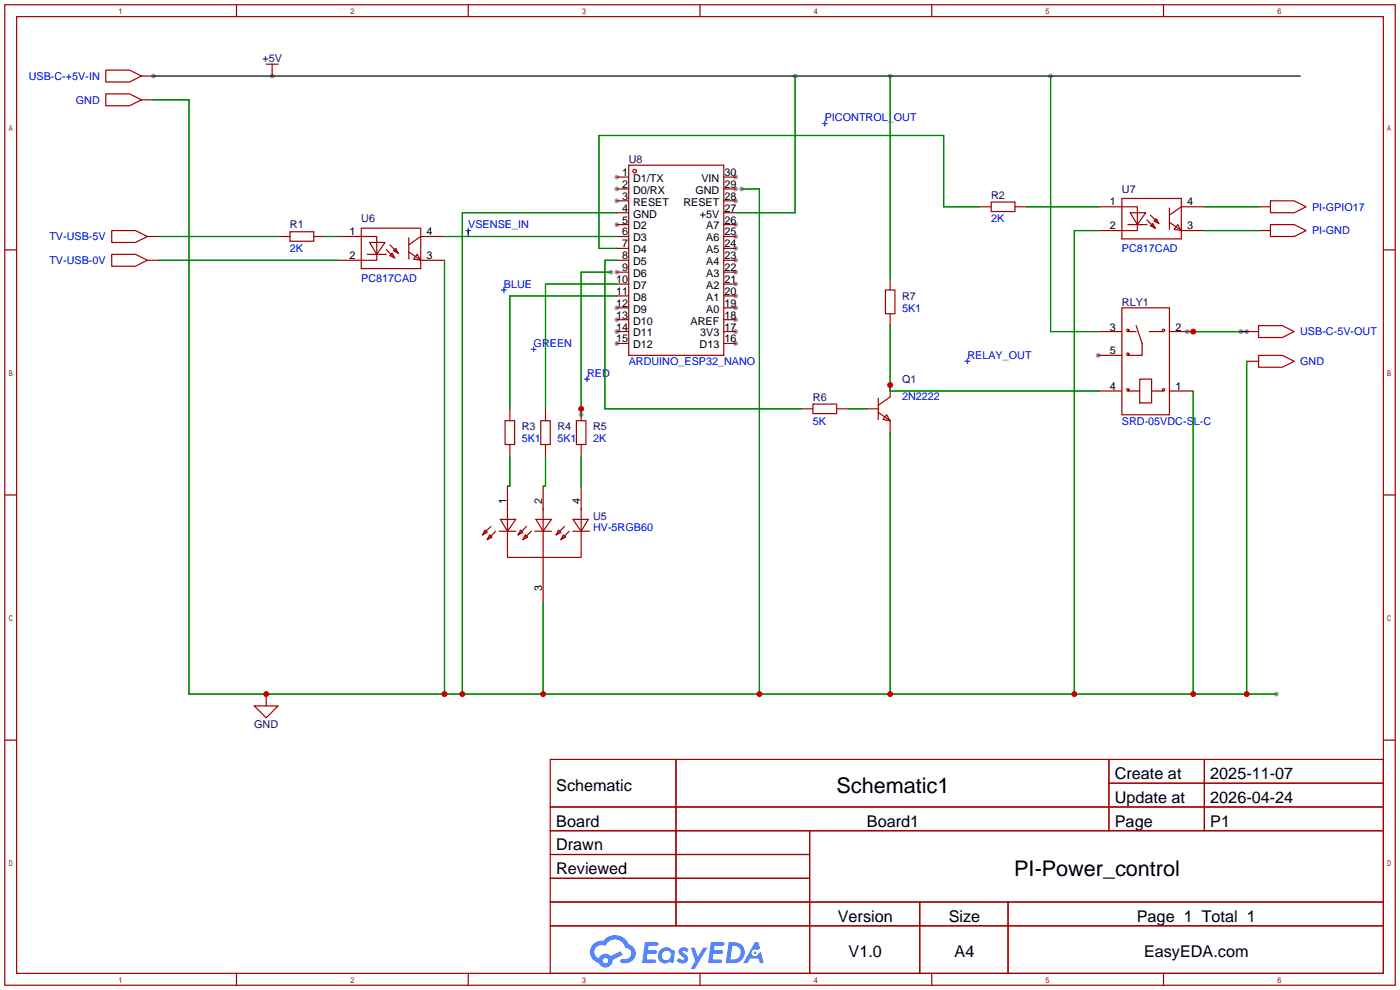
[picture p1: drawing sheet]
<svg xmlns="http://www.w3.org/2000/svg" width="299mm" height="212mm" viewBox="0 0 299 212" stroke-linecap="round" stroke-linejoin="round" font-family="sans-serif">
<g fill="#999">
<circle cx="234.7" cy="75.9" r=".51"/>
<circle cx="32.8" cy="16.3" r=".51"/>
<circle cx="58.2" cy="16.3" r=".51"/>
<circle cx="266.4" cy="70.9" r=".51"/>
<circle cx="131.8" cy="37.8" r=".51"/>
<circle cx="131.8" cy="40.4" r=".51"/>
<circle cx="131.8" cy="42.9" r=".51"/>
<circle cx="131.8" cy="48" r=".51"/>
<circle cx="131.8" cy="58.2" r=".51"/>
<circle cx="131.8" cy="65.8" r=".51"/>
<circle cx="131.8" cy="68.3" r=".51"/>
<circle cx="131.8" cy="70.9" r=".51"/>
<circle cx="131.8" cy="73.4" r=".51"/>
<circle cx="157.2" cy="73.4" r=".51"/>
<circle cx="157.2" cy="70.9" r=".51"/>
<circle cx="157.2" cy="68.3" r=".51"/>
<circle cx="157.2" cy="65.8" r=".51"/>
<circle cx="157.2" cy="63.2" r=".51"/>
<circle cx="157.2" cy="60.7" r=".51"/>
<circle cx="157.2" cy="58.2" r=".51"/>
<circle cx="157.2" cy="55.6" r=".51"/>
<circle cx="157.2" cy="53.1" r=".51"/>
<circle cx="157.2" cy="50.5" r=".51"/>
<circle cx="157.2" cy="48" r=".51"/>
<circle cx="157.2" cy="42.9" r=".51"/>
<circle cx="157.2" cy="40.4" r=".51"/>
<circle cx="157.2" cy="37.8" r=".51"/>
<circle cx="130.6" cy="58.2" r=".51"/>
<circle cx="124.2" cy="88.6" r=".51"/>
<circle cx="224.5" cy="16.3" r=".51"/>
<circle cx="253.7" cy="70.9" r=".51"/>
<circle cx="265.2" cy="70.9" r=".51"/>
<circle cx="158.5" cy="40.4" r=".51"/>
<circle cx="272.8" cy="148.3" r=".51"/>
<circle cx="169.9" cy="16.3" r=".51"/>
<circle cx="190.2" cy="16.3" r=".51"/>
</g>
<g fill="none" stroke="#a10000" stroke-width=".25">
<path d="M1 1h297.2v209.6h-297.2zM3.6 3.6h292.1v204.4h-292.1zM50.5 1v2.6M100.1 1v2.6M149.6 1v2.6M199.1 1v2.6M248.7 1v2.6M1 53.4h2.6M295.7 53.4h2.5M1 105.8h2.6M295.7 105.8h2.5M1 158.2h2.6"/>
<path d="M295.7 158.2h2.5M117.6 162.3h178.1v45.7h-178.1zM117.6 172.5h178.1M117.6 177.5h178.1M144.5 162.3v35.6M173 177.5v30.5M237 162.3v15.2M237 167.4h58.7M257.4 162.3v15.2M117.6 182.6h55.4M117.6 192.8h178.1M117.6 187.7h55.4"/>
<path d="M117.6 197.9h178.1M196.6 192.8v15.2M215.4 192.8v15.2M50.5 208v2.6M100.1 208v2.6M149.6 208v2.6M199.1 208v2.6M248.7 208v2.6"/>
</g>
<g fill="#5487ff">
<path d="M145.3 202.7a1.3 1.3 0 0 1 1.9 .3l-.4 .6a.54 .54 0 0 0-.9-.2l.1 .2a1.34 1.34 0 0 1 .9 1.8 1.47 1.47 0 0 1-2.3-.1l.5-.6 .8 .5a.31 .31 0 0 0 .4-.3 .31 .31 0 0 0-.3-.4 1.12 1.12 0 0 1-.7-1.8z"/>
<path d="M147.6 202.5h.9l.6 2 1.2-2h.9l-2.7 4.6h-.9l1-1.7z"/>
<path d="M137.8 201.4h1.7a1.31 1.31 0 0 1 1.2 .2 .4 .4 0 0 1-.3 .5l-1.8 .1-.1 .9h1.6a.4 .4 0 0 1 .4 .4 .4 .4 0 0 1-.5 .4h-1.6l-.2 1.2h1.4a.46 .46 0 0 1 .5 0 .46 .46 0 0 1 .1 .5l-.4 .2h-2.6z"/>
<path d="M151.9 201.4h1.7a1.32 1.32 0 0 1 1.2 .2 .39 .39 0 0 1-.3 .5l-1.8 .1-.1 .9h1.6a.4 .4 0 0 1 .4 .4 .4 .4 0 0 1-.4 .4h-1.7l-.2 1.2h1.4a.46 .46 0 0 1 .5 0 .46 .46 0 0 1 .1 .5l-.4 .2h-2.6z"/>
<path d="M161.3 201.4h.8l.3 1.3-.6 .4a.75 .75 0 0 0-1.1 .3 .75 .75 0 0 0 .5 1 .75 .75 0 0 0 .9-.7l.5-.2 .6 2.3h-.8l-.3-.9h-1.8l-.5 .9h-1z"/>
<path d="M155.7 201.4l-.6 4.4h1.5a2.27 2.27 0 0 0 2.6-2.2 2.27 2.27 0 0 0-2.7-2.2zM156.5 202.1a1.5 1.5 0 0 1 1.8 1.6 1.5 1.5 0 0 1-1.9 1.4h-.3z"/>
<path d="M141.2 203a1.6 1.6 0 0 0-.3 2.3 1.6 1.6 0 0 0 2.3 .2l.7 .3 .3-2.4-.1-.3-.5-.1a1.58 1.58 0 0 0-2.4 0zM141.8 203.5a.98 .98 0 0 1 1.6 .4 .98 .98 0 0 1-1.1 1.3 .94 .94 0 0 1-.9-.7 .94 .94 0 0 1 .4-1z"/>
<path d="M126.8 201.8a2.37 2.37 0 0 0 1.1 4 1.54 1.54 0 0 0 1.8 1 1.54 1.54 0 0 0 1.2-1.6l2.2-1.1-.5-.8-2 1a1.57 1.57 0 0 0-2.7 .5 1.5 1.5 0 0 1-.7-2.1 1.5 1.5 0 0 1 2.2-.5 2.23 2.23 0 0 1 2.3-1.4 2.23 2.23 0 0 1 2 1.8 1.16 1.16 0 0 1 1.2 1.1 1.16 1.16 0 0 1-1.1 1.2h-.7a.47 .47 0 0 0-.5 .4 .47 .47 0 0 0 .4 .5 2.17 2.17 0 0 0 2.5-.9 2.17 2.17 0 0 0-.3-2.7l-.8-.4a3.2 3.2 0 0 0-5.5-.7l-1.1 .1zM128.8 205.3a.6 .6 0 0 1 1.2 0 .6 .6 0 0 1-1.2 0z"/>
<circle cx="161.4" cy="203.6" r=".28"/>
</g>
<g fill="none" stroke="#a10000" stroke-width=".25">
<path d="M22.6 15h5.1l2.5 1.3-2.5 1.2h-5.1zM30.2 16.3h2.6M56.9 13.7h2.5M58.2 13.7v2.6M22.6 20.1h5.1l2.5 1.2-2.5 1.3h-5.1zM30.2 21.3h2.6M131.8 37.8h2.6M134.4 35.3h20.3v40.6h-20.3zM154.7 37.8h2.5M23.9 49.3h5.1l2.5 1.2-2.5 1.3h-5.1zM23.9 54.4h5.1l2.5 1.2-2.5 1.3h-5.1zM31.5 50.5h2.5"/>
<path d="M31.5 55.6h2.5M59.4 50.5h2.6M62 49.5h5.1v2.1h-5.1zM67.1 50.5h2.5M72.1 50.5h8.4v5.1h-8.4M77.2 48.8h12.7v8.6h-12.7zM78.5 54.4h4M79 51.8h3.3l-1.8 2.6zM82.5 53.3l1.8 1.8M83.3 54.6l.5-.5 .5 1zM83.3 52.3l1.8 1.8M84.6 53.1l.5 1-1-.5z"/>
<path d="M87.4 53.8l2.5 1.8M87.4 50.8v4.6M89.2 54.4l.7 1.2-1.5-.2zM89.9 55.6h5.1M95 50.5h-5.1l-2.5 1.8M131.8 50.5h2.6M131.8 55.6h2.6M131.8 48h2.6M131.8 40.4h2.6M131.8 42.9h2.6M131.8 45.5h2.6M131.8 53.1h2.6"/>
<path d="M131.8 58.2h2.6M154.7 50.5h2.5M154.7 55.6h2.5M154.7 48h2.5M154.7 40.4h2.5M154.7 42.9h2.5M154.7 45.5h2.5M154.7 53.1h2.5M154.7 58.2h2.5M190.2 59.4v2.6M209.3 44.2h2.5M211.8 43.2h5.1v2h-5.1z"/>
<path d="M216.9 44.2h2.6M234.7 44.2h8.4v5.1h-8.4M239.8 42.4h12.7v8.7h-12.7zM241 48h4.1M241.6 45.5h3.3l-1.8 2.5zM245.1 47l1.8 1.8M245.9 48.3l.5-.5 .5 1zM245.9 46l1.7 1.8M246.6 47.2l.5-.5 .5 1.1zM249.9 47.5l2.6 1.8M249.9 44.4v4.6M251.7 48l.8 1.3-1.5-.3z"/>
<path d="M252.5 49.3h5.1M257.6 44.2h-5.1l-2.6 1.8M269 44.2h2.5M269 49.3h2.5M271.5 42.9h5.1l2.5 1.3-2.5 1.3h-5.1zM271.5 48h5.1l2.5 1.3-2.5 1.2h-5.1zM131.8 70.9h2.6M131.8 60.7h2.6M131.8 63.2h2.6M131.8 65.8h2.6M131.8 68.3h2.6M131.8 73.4h2.6"/>
<path d="M154.7 70.9h2.5M154.7 60.7h2.5M154.7 63.2h2.5M154.7 65.8h2.5M154.7 68.3h2.5M154.7 73.4h2.5M189.2 62h2.1v5.1h-2.1zM190.2 67.1v2.5M234.7 70.9h5.1M234.7 75.9h5.1M239.8 65.8h10.1v22.8h-10.1zM241 70.9h1.8"/>
<path d="M242.8 69.6l1.3 3.8v2.5h-3.1M245.6 70.9h3.1M249.9 70.9h5.1M266.4 70.9h2.6M266.4 77.2h2.6M269 69.6h5.1l2.5 1.3-2.5 1.2h-5.1zM269 75.9h5.1l2.5 1.3-2.5 1.3h-5.1zM107.9 89.9h2.1v5.1h-2.1zM109 87.4v2.5M109 95v2.5M115.6 89.9h2v5.1h-2zM116.6 87.4v2.5"/>
<path d="M116.6 95v2.5M123.2 89.9h2v5.1h-2zM124.2 87.4v2.5M124.2 95v2.5M171.2 87.4h2.5M173.7 86.4h5.1v2h-5.1zM178.8 87.4h2.6M185.2 87.4h2.5M187.7 88.1l2.5 1.8M187.7 85.1v4.6M189.5 88.6l.7 1.3-1.5-.2zM190.2 82.3v2.5l-2.5 1.8"/>
<path d="M190.2 89.9v2.6M234.7 83.6h5.1M241 83.6h2.6M243.6 81h2.5v5.1h-2.5zM246.1 83.6h2.6M249.9 83.6h5.1M103.6 113.3l.5 .5-1 .5zM104.6 114.3l.6 .5-1.1 .5zM104.9 112.5l-1.8 1.8M105.9 113.5l-1.8 1.8M106.7 113.5h3.5M106.9 111h3.3l-1.7 2.5z"/>
<path d="M108.5 108.7v10.4h15.7v-10.4M108.5 103.9v5.1M111.3 113.3l.5 .5-1.1 .5zM112.3 114.3l.5 .5-1 .5zM112.5 112.5l-1.8 1.8M113.5 113.5l-1.7 1.8M114.3 113.5h3.6M114.6 111h3.3l-1.8 2.5zM116.1 103.9v24.9M119.4 113.3l.5 .5-1 .5zM120.4 114.3l.5 .5-1 .5zM120.6 112.5l-1.7 1.8"/>
<path d="M121.7 113.5l-1.8 1.8M122.4 111h3.3l-1.5 2.5zM122.4 113.5h3.6M124.2 103.9v5.1M54.4 150.9h5l-2.5 2.5zM56.9 148.3v2.6"/>
<circle cx="135.6" cy="36.6" r=".38"/>
<circle cx="241" cy="75.7" r=".25"/>
<circle cx="241" cy="70.6" r=".25"/>
<circle cx="248.7" cy="70.6" r=".25"/>
<circle cx="241" cy="83.3" r=".25"/>
<circle cx="248.7" cy="83.3" r=".25"/>
</g>
<path d="M32.8 16.3h245.1M100.1 49.3v1.2M255 70.9h11.4" fill="none" stroke="#000" stroke-width=".25"/>
<path d="M175.8 26.4h1M176.3 25.9v1M99.6 49.3h1M100.1 48.8v1M107.2 62h1M107.7 61.5v1M113.5 74.7h1.1M114 74.2v1M206.2 77.2h1.1M206.8 76.7v1M125 81h1M125.5 80.5v1" fill="none" stroke="#00f" stroke-width=".25"/>
<g fill="none" stroke="#008700" stroke-width=".25">
<path d="M169.9 16.3v29.2h-12.7M190.2 16.3v43.1M224.5 16.3v54.6h10.2M32.8 21.3h7.6v127h232.4M34 50.5h25.4M34 55.6h38.1M69.6 50.5h2.5M95 50.5h36.8M95 55.6v92.7M130.6 58.2h-6.4v30.4M131.8 55.6h-2.5v31.8h41.9M131.8 45.5h-33v102.8"/>
<path d="M158.5 40.4h3.8v107.9M209.3 44.2h-7.6v-15.2h-73.7v24.1h3.8M219.5 44.2h15.2M234.7 49.3h-5.1v99M257.6 49.3h11.4M257.6 44.2h11.4M131.8 63.2h-22.8v24.2M131.8 60.7h-15.2v26.7M190.2 69.6v14h44.5M253.7 70.9h11.5M266.4 77.2v71.1M109 97.5v6.4h-.5"/>
<path d="M116.6 97.5v6.4h-.5M124.2 97.5v6.4M181.4 87.4h3.8M190.2 92.5v55.8M255 83.6v64.7M116.1 128.8v19.5"/>
</g>
<g fill="#c00">
<circle cx="124.2" cy="87.4" r=".63"/>
<circle cx="255" cy="70.9" r=".63"/>
<circle cx="95" cy="148.3" r=".63"/>
<circle cx="56.9" cy="148.3" r=".63"/>
<circle cx="98.8" cy="148.3" r=".63"/>
<circle cx="116.1" cy="148.3" r=".63"/>
<circle cx="162.3" cy="148.3" r=".63"/>
<circle cx="190.2" cy="148.3" r=".63"/>
<circle cx="229.6" cy="148.3" r=".63"/>
<circle cx="255" cy="148.3" r=".63"/>
<circle cx="266.4" cy="148.3" r=".63"/>
<circle cx="190.2" cy="82.3" r=".63"/>
</g>
<g font-size="4.6">
<text x="178.8" y="169.4">Schematic1</text>
<text x="216.8" y="187.2">PI-Power_control</text>
</g>
<g font-size="3.5">
<text x="238.3" y="166.5">Create at</text>
<text x="258.7" y="166.5">2025-11-07</text>
<text x="118.9" y="169.1">Schematic</text>
<text x="238.3" y="171.6">Update at</text>
<text x="258.7" y="171.6">2026-04-24</text>
<text x="118.9" y="176.7">Board</text>
<text x="185.3" y="176.7">Board1</text>
<text x="238.3" y="176.7">Page</text>
<text x="258.7" y="176.7">P1</text>
<text x="118.9" y="181.8">Drawn</text>
<text x="118.9" y="186.8">Reviewed</text>
<text x="179.1" y="197">Version</text>
<text x="202.8" y="197">Size</text>
<text x="243" y="197">Page 1 Total 1</text>
<text x="181.4" y="204.6">V1.0</text>
<text x="204" y="204.6">A4</text>
<text x="244.5" y="204.6">EasyEDA.com</text>
</g>
<g font-size="2.3" fill="#00f">
<text x="6.1" y="17.1">USB-C-+5V-IN</text>
<text x="16.2" y="22.1">GND</text>
<text x="176.3" y="26">PICONTROL_OUT</text>
<text x="211.8" y="47.5">2K</text>
<text x="280.4" y="45">PI-GPIO17</text>
<text x="10.5" y="51.4">TV-USB-5V</text>
<text x="62" y="53.9">2K</text>
<text x="100.1" y="48.8">VSENSE_IN</text>
<text x="239.8" y="53.9">PC817CAD</text>
<text x="280.4" y="50.1">PI-GND</text>
<text x="10.5" y="56.4">TV-USB-0V</text>
<text x="77.2" y="60.2">PC817CAD</text>
<text x="107.7" y="61.5">BLUE</text>
<text x="192.8" y="66.6">5K1</text>
<text x="277.9" y="71.7">USB-C-5V-OUT</text>
<text x="114" y="74.2">GREEN</text>
<text x="206.8" y="76.8">RELAY_OUT</text>
<text x="125.5" y="80.6">RED</text>
<text x="134.4" y="78">ARDUINO_ESP32_NANO</text>
<text x="277.9" y="78">GND</text>
<text x="192.8" y="85.4">2N2222</text>
<text x="111.5" y="94.5">5K1</text>
<text x="119.1" y="94.5">5K1</text>
<text x="126.7" y="94.5">2K</text>
<text x="173.7" y="90.7">5K</text>
<text x="239.8" y="90.7">SRD-05VDC-SL-C</text>
<text x="126.7" y="113.6">HV-5RGB60</text>
</g>
<g font-size="2.3" fill="#000080">
<text x="56.1" y="13.3">+5V</text>
<text x="134.4" y="34.8">U8</text>
<text x="239.8" y="41.2">U7</text>
<text x="77.2" y="47.5">U6</text>
<text x="211.8" y="42.5">R2</text>
<text x="62" y="48.8">R1</text>
<text x="192.8" y="64.1">R7</text>
<text x="239.8" y="65.3">RLY1</text>
<text x="192.8" y="81.8">Q1</text>
<text x="173.7" y="85.6">R6</text>
<text x="111.5" y="92">R3</text>
<text x="119.1" y="92">R4</text>
<text x="126.7" y="92">R5</text>
<text x="126.7" y="111">U5</text>
<text x="54.3" y="155.5">GND</text>
</g>
<g font-size="2.3">
<text x="133" y="37.6">1</text>
<text x="133" y="40.2">2</text>
<text x="135.3" y="38.9">D1/TX</text>
<text x="135.3" y="41.4">D0/RX</text>
<text x="148.6" y="41.4">GND</text>
<text x="149.9" y="38.9">VIN</text>
<text x="154.8" y="40.2">29</text>
<text x="154.8" y="37.6">30</text>
<text x="133" y="42.7">3</text>
<text x="133" y="45.2">4</text>
<text x="133" y="47.8">5</text>
<text x="135.3" y="44">RESET</text>
<text x="135.3" y="46.5">GND</text>
<text x="146" y="44">RESET</text>
<text x="149.6" y="46.5">+5V</text>
<text x="154.8" y="47.8">26</text>
<text x="154.8" y="45.2">27</text>
<text x="154.8" y="42.7">28</text>
<text x="237.2" y="43.9">1</text>
<text x="253.7" y="43.9">4</text>
<text x="74.7" y="50.2">1</text>
<text x="91.2" y="50.2">4</text>
<text x="133" y="50.3">6</text>
<text x="133" y="52.9">7</text>
<text x="135.3" y="49">D2</text>
<text x="135.3" y="51.6">D3</text>
<text x="150.9" y="51.6">A6</text>
<text x="150.9" y="49">A7</text>
<text x="154.8" y="52.9">24</text>
<text x="154.8" y="50.3">25</text>
<text x="237.2" y="48.9">2</text>
<text x="253.7" y="48.9">3</text>
<text x="74.7" y="55.3">2</text>
<text x="91.2" y="55.3">3</text>
<text x="133" y="55.4">8</text>
<text x="133" y="57.9">9</text>
<text x="135.3" y="54.1">D4</text>
<text x="135.3" y="56.7">D5</text>
<text x="135.3" y="59.2">D6</text>
<text x="150.9" y="59.2">A3</text>
<text x="150.9" y="56.7">A4</text>
<text x="150.9" y="54.1">A5</text>
<text x="154.8" y="57.9">22</text>
<text x="154.8" y="55.4">23</text>
<text x="131.7" y="60.5">10</text>
<text x="131.7" y="63">11</text>
<text x="131.7" y="65.6">12</text>
<text x="135.3" y="61.7">D7</text>
<text x="135.3" y="64.3">D8</text>
<text x="150.9" y="64.3">A1</text>
<text x="150.9" y="61.7">A2</text>
<text x="154.8" y="65.6">19</text>
<text x="154.8" y="63">20</text>
<text x="154.8" y="60.5">21</text>
<text x="131.7" y="68.1">13</text>
<text x="131.7" y="70.6">14</text>
<text x="135.3" y="66.8">D9</text>
<text x="135.3" y="69.4">D10</text>
<text x="135.3" y="71.9">D11</text>
<text x="147.6" y="69.4">AREF</text>
<text x="149.6" y="71.9">3V3</text>
<text x="150.9" y="66.8">A0</text>
<text x="154.8" y="70.6">17</text>
<text x="154.8" y="68.1">18</text>
<text x="237.2" y="70.6">3</text>
<text x="251.2" y="70.6">2</text>
<text x="131.7" y="73.2">15</text>
<text x="135.3" y="74.4">D12</text>
<text x="149.5" y="74.4">D13</text>
<text x="154.8" y="73.2">16</text>
<text x="237.2" y="75.7">5</text>
<text x="237.2" y="83.3">4</text>
<text x="251.2" y="83.3">1</text>
<text x="108.2" y="107.7" transform="rotate(-90 108.2 107.7)">1</text>
<text x="115.8" y="107.7" transform="rotate(-90 115.8 107.7)">2</text>
<text x="124" y="107.7" transform="rotate(-90 124 107.7)">4</text>
<text x="115.8" y="126.3" transform="rotate(-90 115.8 126.3)">3</text>
</g>
</svg>
